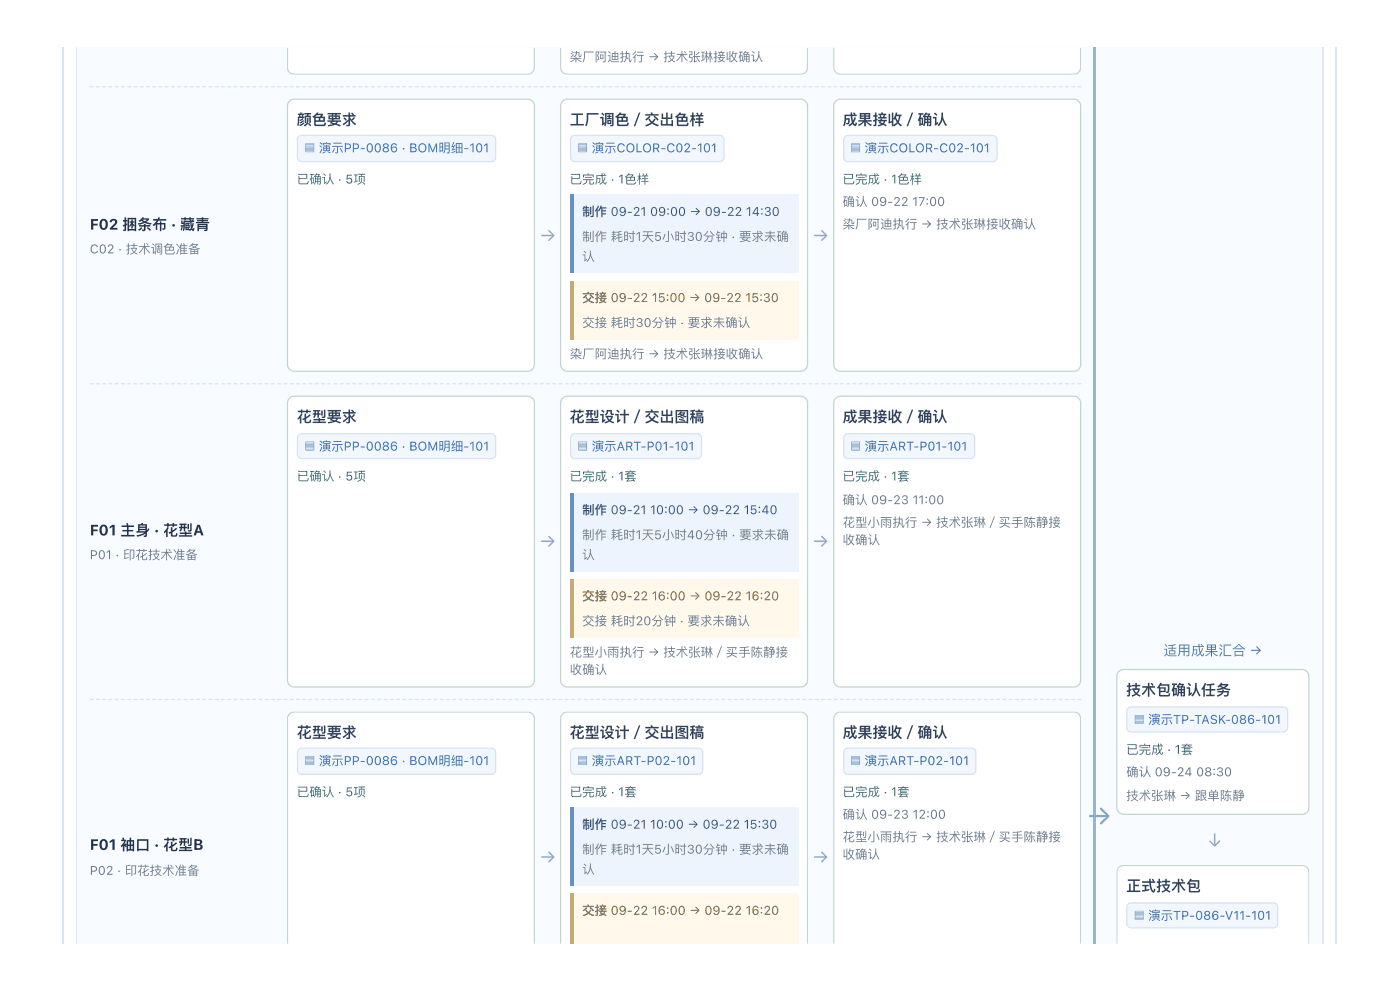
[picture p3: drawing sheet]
<svg xmlns="http://www.w3.org/2000/svg" width="297mm" height="210mm" viewBox="0 0 297 210" stroke-linecap="round" stroke-linejoin="round" font-family="sans-serif">
<path d="M13.4 10.1v190M283.5 10.1v190" fill="none" stroke="#dce5ef" stroke-width=".26"/>
<path d="M16.3 10.1v190M280.6 10.1v190" fill="none" stroke="#e0e7f0" stroke-width=".26"/>
<path d="M16.4 10.1h264.1v190h-264.1z" fill="#f8fbff"/>
<path d="M232 10.1h.6v190h-.6z" fill="#97b3d6"/>
<g fill="#d9e2ee">
<path d="M19 18.3h.8v.2h-.8zM20.4 18.3h.8v.2h-.8zM21.7 18.3h.8v.2h-.8zM23 18.3h.8v.2h-.8zM24.4 18.3h.7v.2h-.7zM25.7 18.3h.8v.2h-.8zM27 18.3h.8v.2h-.8zM28.3 18.3h.8v.2h-.8zM29.7 18.3h.8v.2h-.8zM31 18.3h.8v.2h-.8zM32.3 18.3h.8v.2h-.8zM33.6 18.3h.8v.2h-.8zM35 18.3h.8v.2h-.8zM36.3 18.3h.8v.2h-.8zM37.6 18.3h.8v.2h-.8zM38.9 18.3h.8v.2h-.8zM40.3 18.3h.8v.2h-.8zM41.6 18.3h.8v.2h-.8zM42.9 18.3h.8v.2h-.8zM44.2 18.3h.8v.2h-.8zM45.6 18.3h.8v.2h-.8zM46.9 18.3h.8v.2h-.8zM48.2 18.3h.8v.2h-.8zM49.6 18.3h.7v.2h-.7zM50.9 18.3h.8v.2h-.8zM52.2 18.3h.8v.2h-.8zM53.5 18.3h.8v.2h-.8zM54.9 18.3h.8v.2h-.8zM56.2 18.3h.8v.2h-.8zM57.5 18.3h.8v.2h-.8zM58.8 18.3h.8v.2h-.8zM60.2 18.3h.8v.2h-.8zM61.5 18.3h.8v.2h-.8zM62.8 18.3h.8v.2h-.8zM64.1 18.3h.8v.2h-.8zM65.5 18.3h.8v.2h-.8zM66.8 18.3h.8v.2h-.8zM68.1 18.3h.8v.2h-.8zM69.4 18.3h.8v.2h-.8zM70.8 18.3h.8v.2h-.8zM72.1 18.3h.8v.2h-.8zM73.4 18.3h.8v.2h-.8zM74.8 18.3h.7v.2h-.7zM76.1 18.3h.8v.2h-.8zM77.4 18.3h.8v.2h-.8zM78.7 18.3h.8v.2h-.8zM80.1 18.3h.8v.2h-.8zM81.4 18.3h.8v.2h-.8zM82.7 18.3h.8v.2h-.8zM84 18.3h.8v.2h-.8zM85.4 18.3h.8v.2h-.8zM86.7 18.3h.8v.2h-.8zM88 18.3h.8v.2h-.8zM89.3 18.3h.8v.2h-.8zM90.7 18.3h.8v.2h-.8zM92 18.3h.8v.2h-.8zM93.3 18.3h.8v.2h-.8zM94.6 18.3h.8v.2h-.8zM96 18.3h.8v.2h-.8zM97.3 18.3h.8v.2h-.8zM98.6 18.3h.8v.2h-.8zM100 18.3h.7v.2h-.7zM101.3 18.3h.8v.2h-.8zM102.6 18.3h.8v.2h-.8zM103.9 18.3h.8v.2h-.8zM105.3 18.3h.8v.2h-.8zM106.6 18.3h.8v.2h-.8zM107.9 18.3h.8v.2h-.8zM109.2 18.3h.8v.2h-.8zM110.6 18.3h.8v.2h-.8zM111.9 18.3h.8v.2h-.8zM113.2 18.3h.8v.2h-.8zM114.5 18.3h.8v.2h-.8zM115.9 18.3h.8v.2h-.8zM117.2 18.3h.8v.2h-.8zM118.5 18.3h.8v.2h-.8zM119.8 18.3h.8v.2h-.8zM121.2 18.3h.8v.2h-.8zM122.5 18.3h.8v.2h-.8zM123.8 18.3h.8v.2h-.8zM125.2 18.3h.7v.2h-.7zM126.5 18.3h.8v.2h-.8zM127.8 18.3h.8v.2h-.8zM129.1 18.3h.8v.2h-.8zM130.5 18.3h.8v.2h-.8zM131.8 18.3h.8v.2h-.8zM133.1 18.3h.8v.2h-.8zM134.4 18.3h.8v.2h-.8zM135.8 18.3h.8v.2h-.8zM137.1 18.3h.8v.2h-.8zM138.4 18.3h.8v.2h-.8zM139.7 18.3h.8v.2h-.8zM141.1 18.3h.8v.2h-.8zM142.4 18.3h.8v.2h-.8zM143.7 18.3h.8v.2h-.8zM145 18.3h.8v.2h-.8zM146.4 18.3h.8v.2h-.8zM147.7 18.3h.8v.2h-.8zM149 18.3h.8v.2h-.8zM150.4 18.3h.7v.2h-.7zM151.7 18.3h.8v.2h-.8zM153 18.3h.8v.2h-.8zM154.3 18.3h.8v.2h-.8zM155.7 18.3h.7v.2h-.7zM157 18.3h.8v.2h-.8zM158.3 18.3h.8v.2h-.8zM159.6 18.3h.8v.2h-.8zM161 18.3h.8v.2h-.8zM162.3 18.3h.8v.2h-.8zM163.6 18.3h.8v.2h-.8zM164.9 18.3h.8v.2h-.8zM166.3 18.3h.8v.2h-.8zM167.6 18.3h.8v.2h-.8zM168.9 18.3h.8v.2h-.8zM170.2 18.3h.8v.2h-.8zM171.6 18.3h.8v.2h-.8zM172.9 18.3h.8v.2h-.8zM174.2 18.3h.8v.2h-.8zM175.5 18.3h.8v.2h-.8zM176.9 18.3h.8v.2h-.8zM178.2 18.3h.8v.2h-.8zM179.5 18.3h.8v.2h-.8zM180.9 18.3h.7v.2h-.7zM182.2 18.3h.8v.2h-.8zM183.5 18.3h.8v.2h-.8zM184.8 18.3h.8v.2h-.8zM186.2 18.3h.8v.2h-.8zM187.5 18.3h.8v.2h-.8zM188.8 18.3h.8v.2h-.8zM190.1 18.3h.8v.2h-.8zM191.5 18.3h.8v.2h-.8zM192.8 18.3h.8v.2h-.8zM194.1 18.3h.8v.2h-.8zM195.4 18.3h.8v.2h-.8zM196.8 18.3h.8v.2h-.8zM198.1 18.3h.8v.2h-.8zM199.4 18.3h.8v.2h-.8zM200.7 18.3h.8v.2h-.8zM202.1 18.3h.8v.2h-.8zM203.4 18.3h.8v.2h-.8zM204.7 18.3h.8v.2h-.8zM206.1 18.3h.7v.2h-.7zM207.4 18.3h.8v.2h-.8zM208.7 18.3h.8v.2h-.8zM210 18.3h.8v.2h-.8zM211.4 18.3h.8v.2h-.8zM212.7 18.3h.8v.2h-.8zM214 18.3h.8v.2h-.8zM215.3 18.3h.8v.2h-.8zM216.7 18.3h.8v.2h-.8zM218 18.3h.8v.2h-.8zM219.3 18.3h.8v.2h-.8zM220.6 18.3h.8v.2h-.8zM222 18.3h.8v.2h-.8zM223.3 18.3h.8v.2h-.8zM224.6 18.3h.8v.2h-.8zM225.9 18.3h.8v.2h-.8zM227.3 18.3h.8v.2h-.8zM228.6 18.3h.8v.2h-.8z"/>
<path d="M19 81.2h.8v.3h-.8zM20.4 81.2h.8v.3h-.8zM21.7 81.2h.8v.3h-.8zM23 81.2h.8v.3h-.8zM24.4 81.2h.7v.3h-.7zM25.7 81.2h.8v.3h-.8zM27 81.2h.8v.3h-.8zM28.3 81.2h.8v.3h-.8zM29.7 81.2h.8v.3h-.8zM31 81.2h.8v.3h-.8zM32.3 81.2h.8v.3h-.8zM33.6 81.2h.8v.3h-.8zM35 81.2h.8v.3h-.8zM36.3 81.2h.8v.3h-.8zM37.6 81.2h.8v.3h-.8zM38.9 81.2h.8v.3h-.8zM40.3 81.2h.8v.3h-.8zM41.6 81.2h.8v.3h-.8zM42.9 81.2h.8v.3h-.8zM44.2 81.2h.8v.3h-.8zM45.6 81.2h.8v.3h-.8zM46.9 81.2h.8v.3h-.8zM48.2 81.2h.8v.3h-.8zM49.6 81.2h.7v.3h-.7zM50.9 81.2h.8v.3h-.8zM52.2 81.2h.8v.3h-.8zM53.5 81.2h.8v.3h-.8zM54.9 81.2h.8v.3h-.8zM56.2 81.2h.8v.3h-.8zM57.5 81.2h.8v.3h-.8zM58.8 81.2h.8v.3h-.8zM60.2 81.2h.8v.3h-.8zM61.5 81.2h.8v.3h-.8zM62.8 81.2h.8v.3h-.8zM64.1 81.2h.8v.3h-.8zM65.5 81.2h.8v.3h-.8zM66.8 81.2h.8v.3h-.8zM68.1 81.2h.8v.3h-.8zM69.4 81.2h.8v.3h-.8zM70.8 81.2h.8v.3h-.8zM72.1 81.2h.8v.3h-.8zM73.4 81.2h.8v.3h-.8zM74.8 81.2h.7v.3h-.7zM76.1 81.2h.8v.3h-.8zM77.4 81.2h.8v.3h-.8zM78.7 81.2h.8v.3h-.8zM80.1 81.2h.8v.3h-.8zM81.4 81.2h.8v.3h-.8zM82.7 81.2h.8v.3h-.8zM84 81.2h.8v.3h-.8zM85.4 81.2h.8v.3h-.8zM86.7 81.2h.8v.3h-.8zM88 81.2h.8v.3h-.8zM89.3 81.2h.8v.3h-.8zM90.7 81.2h.8v.3h-.8zM92 81.2h.8v.3h-.8zM93.3 81.2h.8v.3h-.8zM94.6 81.2h.8v.3h-.8zM96 81.2h.8v.3h-.8zM97.3 81.2h.8v.3h-.8zM98.6 81.2h.8v.3h-.8zM100 81.2h.7v.3h-.7zM101.3 81.2h.8v.3h-.8zM102.6 81.2h.8v.3h-.8zM103.9 81.2h.8v.3h-.8zM105.3 81.2h.8v.3h-.8zM106.6 81.2h.8v.3h-.8zM107.9 81.2h.8v.3h-.8zM109.2 81.2h.8v.3h-.8zM110.6 81.2h.8v.3h-.8zM111.9 81.2h.8v.3h-.8zM113.2 81.2h.8v.3h-.8zM114.5 81.2h.8v.3h-.8zM115.9 81.2h.8v.3h-.8zM117.2 81.2h.8v.3h-.8zM118.5 81.2h.8v.3h-.8zM119.8 81.2h.8v.3h-.8zM121.2 81.2h.8v.3h-.8zM122.5 81.2h.8v.3h-.8zM123.8 81.2h.8v.3h-.8zM125.2 81.2h.7v.3h-.7zM126.5 81.2h.8v.3h-.8zM127.8 81.2h.8v.3h-.8zM129.1 81.2h.8v.3h-.8zM130.5 81.2h.8v.3h-.8zM131.8 81.2h.8v.3h-.8zM133.1 81.2h.8v.3h-.8zM134.4 81.2h.8v.3h-.8zM135.8 81.2h.8v.3h-.8zM137.1 81.2h.8v.3h-.8zM138.4 81.2h.8v.3h-.8zM139.7 81.2h.8v.3h-.8zM141.1 81.2h.8v.3h-.8zM142.4 81.2h.8v.3h-.8zM143.7 81.2h.8v.3h-.8zM145 81.2h.8v.3h-.8zM146.4 81.2h.8v.3h-.8zM147.7 81.2h.8v.3h-.8zM149 81.2h.8v.3h-.8zM150.4 81.2h.7v.3h-.7zM151.7 81.2h.8v.3h-.8zM153 81.2h.8v.3h-.8zM154.3 81.2h.8v.3h-.8zM155.7 81.2h.7v.3h-.7zM157 81.2h.8v.3h-.8zM158.3 81.2h.8v.3h-.8zM159.6 81.2h.8v.3h-.8zM161 81.2h.8v.3h-.8zM162.3 81.2h.8v.3h-.8zM163.6 81.2h.8v.3h-.8zM164.9 81.2h.8v.3h-.8zM166.3 81.2h.8v.3h-.8zM167.6 81.2h.8v.3h-.8zM168.9 81.2h.8v.3h-.8zM170.2 81.2h.8v.3h-.8zM171.6 81.2h.8v.3h-.8zM172.9 81.2h.8v.3h-.8zM174.2 81.2h.8v.3h-.8zM175.5 81.2h.8v.3h-.8zM176.9 81.2h.8v.3h-.8zM178.2 81.2h.8v.3h-.8zM179.5 81.2h.8v.3h-.8zM180.9 81.2h.7v.3h-.7zM182.2 81.2h.8v.3h-.8zM183.5 81.2h.8v.3h-.8zM184.8 81.2h.8v.3h-.8zM186.2 81.2h.8v.3h-.8zM187.5 81.2h.8v.3h-.8zM188.8 81.2h.8v.3h-.8zM190.1 81.2h.8v.3h-.8zM191.5 81.2h.8v.3h-.8zM192.8 81.2h.8v.3h-.8zM194.1 81.2h.8v.3h-.8zM195.4 81.2h.8v.3h-.8zM196.8 81.2h.8v.3h-.8zM198.1 81.2h.8v.3h-.8zM199.4 81.2h.8v.3h-.8zM200.7 81.2h.8v.3h-.8zM202.1 81.2h.8v.3h-.8zM203.4 81.2h.8v.3h-.8zM204.7 81.2h.8v.3h-.8zM206.1 81.2h.7v.3h-.7zM207.4 81.2h.8v.3h-.8zM208.7 81.2h.8v.3h-.8zM210 81.2h.8v.3h-.8zM211.4 81.2h.8v.3h-.8zM212.7 81.2h.8v.3h-.8zM214 81.2h.8v.3h-.8zM215.3 81.2h.8v.3h-.8zM216.7 81.2h.8v.3h-.8zM218 81.2h.8v.3h-.8zM219.3 81.2h.8v.3h-.8zM220.6 81.2h.8v.3h-.8zM222 81.2h.8v.3h-.8zM223.3 81.2h.8v.3h-.8zM224.6 81.2h.8v.3h-.8zM225.9 81.2h.8v.3h-.8zM227.3 81.2h.8v.3h-.8zM228.6 81.2h.8v.3h-.8z"/>
<path d="M19 148.2h.8v.2h-.8zM20.4 148.2h.8v.2h-.8zM21.7 148.2h.8v.2h-.8zM23 148.2h.8v.2h-.8zM24.4 148.2h.7v.2h-.7zM25.7 148.2h.8v.2h-.8zM27 148.2h.8v.2h-.8zM28.3 148.2h.8v.2h-.8zM29.7 148.2h.8v.2h-.8zM31 148.2h.8v.2h-.8zM32.3 148.2h.8v.2h-.8zM33.6 148.2h.8v.2h-.8zM35 148.2h.8v.2h-.8zM36.3 148.2h.8v.2h-.8zM37.6 148.2h.8v.2h-.8zM38.9 148.2h.8v.2h-.8zM40.3 148.2h.8v.2h-.8zM41.6 148.2h.8v.2h-.8zM42.9 148.2h.8v.2h-.8zM44.2 148.2h.8v.2h-.8zM45.6 148.2h.8v.2h-.8zM46.9 148.2h.8v.2h-.8zM48.2 148.2h.8v.2h-.8zM49.6 148.2h.7v.2h-.7zM50.9 148.2h.8v.2h-.8zM52.2 148.2h.8v.2h-.8zM53.5 148.2h.8v.2h-.8zM54.9 148.2h.8v.2h-.8zM56.2 148.2h.8v.2h-.8zM57.5 148.2h.8v.2h-.8zM58.8 148.2h.8v.2h-.8zM60.2 148.2h.8v.2h-.8zM61.5 148.2h.8v.2h-.8zM62.8 148.2h.8v.2h-.8zM64.1 148.2h.8v.2h-.8zM65.5 148.2h.8v.2h-.8zM66.8 148.2h.8v.2h-.8zM68.1 148.2h.8v.2h-.8zM69.4 148.2h.8v.2h-.8zM70.8 148.2h.8v.2h-.8zM72.1 148.2h.8v.2h-.8zM73.4 148.2h.8v.2h-.8zM74.8 148.2h.7v.2h-.7zM76.1 148.2h.8v.2h-.8zM77.4 148.2h.8v.2h-.8zM78.7 148.2h.8v.2h-.8zM80.1 148.2h.8v.2h-.8zM81.4 148.2h.8v.2h-.8zM82.7 148.2h.8v.2h-.8zM84 148.2h.8v.2h-.8zM85.4 148.2h.8v.2h-.8zM86.7 148.2h.8v.2h-.8zM88 148.2h.8v.2h-.8zM89.3 148.2h.8v.2h-.8zM90.7 148.2h.8v.2h-.8zM92 148.2h.8v.2h-.8zM93.3 148.2h.8v.2h-.8zM94.6 148.2h.8v.2h-.8zM96 148.2h.8v.2h-.8zM97.3 148.2h.8v.2h-.8zM98.6 148.2h.8v.2h-.8zM100 148.2h.7v.2h-.7zM101.3 148.2h.8v.2h-.8zM102.6 148.2h.8v.2h-.8zM103.9 148.2h.8v.2h-.8zM105.3 148.2h.8v.2h-.8zM106.6 148.2h.8v.2h-.8zM107.9 148.2h.8v.2h-.8zM109.2 148.2h.8v.2h-.8zM110.6 148.2h.8v.2h-.8zM111.9 148.2h.8v.2h-.8zM113.2 148.2h.8v.2h-.8zM114.5 148.2h.8v.2h-.8zM115.9 148.2h.8v.2h-.8zM117.2 148.2h.8v.2h-.8zM118.5 148.2h.8v.2h-.8zM119.8 148.2h.8v.2h-.8zM121.2 148.2h.8v.2h-.8zM122.5 148.2h.8v.2h-.8zM123.8 148.2h.8v.2h-.8zM125.2 148.2h.7v.2h-.7zM126.5 148.2h.8v.2h-.8zM127.8 148.2h.8v.2h-.8zM129.1 148.2h.8v.2h-.8zM130.5 148.2h.8v.2h-.8zM131.8 148.2h.8v.2h-.8zM133.1 148.2h.8v.2h-.8zM134.4 148.2h.8v.2h-.8zM135.8 148.2h.8v.2h-.8zM137.1 148.2h.8v.2h-.8zM138.4 148.2h.8v.2h-.8zM139.7 148.2h.8v.2h-.8zM141.1 148.2h.8v.2h-.8zM142.4 148.2h.8v.2h-.8zM143.7 148.2h.8v.2h-.8zM145 148.2h.8v.2h-.8zM146.4 148.2h.8v.2h-.8zM147.7 148.2h.8v.2h-.8zM149 148.2h.8v.2h-.8zM150.4 148.2h.7v.2h-.7zM151.7 148.2h.8v.2h-.8zM153 148.2h.8v.2h-.8zM154.3 148.2h.8v.2h-.8zM155.7 148.2h.7v.2h-.7zM157 148.2h.8v.2h-.8zM158.3 148.2h.8v.2h-.8zM159.6 148.2h.8v.2h-.8zM161 148.2h.8v.2h-.8zM162.3 148.2h.8v.2h-.8zM163.6 148.2h.8v.2h-.8zM164.9 148.2h.8v.2h-.8zM166.3 148.2h.8v.2h-.8zM167.6 148.2h.8v.2h-.8zM168.9 148.2h.8v.2h-.8zM170.2 148.2h.8v.2h-.8zM171.6 148.2h.8v.2h-.8zM172.9 148.2h.8v.2h-.8zM174.2 148.2h.8v.2h-.8zM175.5 148.2h.8v.2h-.8zM176.9 148.2h.8v.2h-.8zM178.2 148.2h.8v.2h-.8zM179.5 148.2h.8v.2h-.8zM180.9 148.2h.7v.2h-.7zM182.2 148.2h.8v.2h-.8zM183.5 148.2h.8v.2h-.8zM184.8 148.2h.8v.2h-.8zM186.2 148.2h.8v.2h-.8zM187.5 148.2h.8v.2h-.8zM188.8 148.2h.8v.2h-.8zM190.1 148.2h.8v.2h-.8zM191.5 148.2h.8v.2h-.8zM192.8 148.2h.8v.2h-.8zM194.1 148.2h.8v.2h-.8zM195.4 148.2h.8v.2h-.8zM196.8 148.2h.8v.2h-.8zM198.1 148.2h.8v.2h-.8zM199.4 148.2h.8v.2h-.8zM200.7 148.2h.8v.2h-.8zM202.1 148.2h.8v.2h-.8zM203.4 148.2h.8v.2h-.8zM204.7 148.2h.8v.2h-.8zM206.1 148.2h.7v.2h-.7zM207.4 148.2h.8v.2h-.8zM208.7 148.2h.8v.2h-.8zM210 148.2h.8v.2h-.8zM211.4 148.2h.8v.2h-.8zM212.7 148.2h.8v.2h-.8zM214 148.2h.8v.2h-.8zM215.3 148.2h.8v.2h-.8zM216.7 148.2h.8v.2h-.8zM218 148.2h.8v.2h-.8zM219.3 148.2h.8v.2h-.8zM220.6 148.2h.8v.2h-.8zM222 148.2h.8v.2h-.8zM223.3 148.2h.8v.2h-.8zM224.6 148.2h.8v.2h-.8zM225.9 148.2h.8v.2h-.8zM227.3 148.2h.8v.2h-.8zM228.6 148.2h.8v.2h-.8z"/>
</g>
<path d="M61 10.1h52.4v4.2a1.46 1.46 0 0 1-1.5 1.4h-49.5a1.46 1.46 0 0 1-1.4-1.4z" fill="#fff"/>
<g fill="#c4d6cc">
<path d="M60.9 14.9h52.6v1h-52.6z"/>
<path d="M112.5 10.1h1v5.8h-1z"/>
<path d="M60.9 10.1h.9v5.8h-.9z"/>
</g>
<path d="M118.9 10.1h52.4v4.2a1.46 1.46 0 0 1-1.4 1.4h-49.5a1.46 1.46 0 0 1-1.5-1.4z" fill="#fff"/>
<g fill="#c4d6cc">
<path d="M118.8 14.9h52.6v1h-52.6z"/>
<path d="M170.5 10.1h.9v5.8h-.9z"/>
<path d="M118.8 10.1h1v5.8h-1z"/>
</g>
<path d="M176.9 10.1h52.4v4.2a1.46 1.46 0 0 1-1.5 1.4h-49.5a1.46 1.46 0 0 1-1.4-1.4z" fill="#fff"/>
<g fill="#c4d6cc">
<path d="M176.7 14.9h52.7v1h-52.7z"/>
<path d="M228.4 10.1h1v5.8h-1z"/>
<path d="M176.7 10.1h1v5.8h-1z"/>
</g>
<path d="M61.4 21.5l.5-.4 .5-.1h49.5a1.46 1.46 0 0 1 1.5 1.5v54.8a1.46 1.46 0 0 1-1.5 1.4h-49.5a1.46 1.46 0 0 1-1.4-1.4v-54.8l.1-.6z" fill="#fff"/>
<path d="M61.4 21.5l.5-.4 .5-.1h49.5a1.46 1.46 0 0 1 1.5 1.5v54.8a1.46 1.46 0 0 1-1.5 1.4h-49.5a1.46 1.46 0 0 1-1.4-1.4v-54.8l.1-.6z" fill="none" stroke="#c4d6cc" stroke-width=".26"/>
<path d="M63.4 29l.6-.3h40.2a.93 .93 0 0 1 1 .9v3.7a.93 .93 0 0 1-1 1h-40.2a.93 .93 0 0 1-.9-1v-3.7z" fill="#f2f6fd"/>
<path d="M63.4 29l.6-.3h40.2a.93 .93 0 0 1 1 .9v3.7a.93 .93 0 0 1-1 1h-40.2a.93 .93 0 0 1-.9-1v-3.7z" fill="none" stroke="#d6e2f3" stroke-width=".26"/>
<path d="M119.4 21.5l.4-.4 .6-.1h49.5a1.46 1.46 0 0 1 1.4 1.5v54.8a1.46 1.46 0 0 1-1.4 1.4h-49.5a1.46 1.46 0 0 1-1.5-1.4v-54.8l.1-.6z" fill="#fff"/>
<path d="M119.4 21.5l.4-.4 .6-.1h49.5a1.46 1.46 0 0 1 1.4 1.5v54.8a1.46 1.46 0 0 1-1.4 1.4h-49.5a1.46 1.46 0 0 1-1.5-1.4v-54.8l.1-.6z" fill="none" stroke="#c4d6cc" stroke-width=".26"/>
<path d="M120.9 41.3h48.4v16.6h-48.4z" fill="#edf4fd"/>
<path d="M120.9 41.3h.8v16.6h-.8z" fill="#6590c4"/>
<path d="M120.9 59.5h48.4v12.5h-48.4z" fill="#fff8eb"/>
<path d="M120.9 59.5h.8v12.5h-.8z" fill="#d4a354"/>
<path d="M121.3 29l.7-.3h30.7a.93 .93 0 0 1 .9 .9v3.7a.93 .93 0 0 1-.9 1h-30.7a.93 .93 0 0 1-1-1v-3.7z" fill="#f2f6fd"/>
<path d="M121.3 29l.7-.3h30.7a.93 .93 0 0 1 .9 .9v3.7a.93 .93 0 0 1-.9 1h-30.7a.93 .93 0 0 1-1-1v-3.7z" fill="none" stroke="#d6e2f3" stroke-width=".26"/>
<path d="M177.3 21.5l.5-.4 .5-.1h49.5a1.46 1.46 0 0 1 1.5 1.5v54.8a1.46 1.46 0 0 1-1.5 1.4h-49.5a1.46 1.46 0 0 1-1.4-1.4v-54.8l.1-.6z" fill="#fff"/>
<path d="M177.3 21.5l.5-.4 .5-.1h49.5a1.46 1.46 0 0 1 1.5 1.5v54.8a1.46 1.46 0 0 1-1.5 1.4h-49.5a1.46 1.46 0 0 1-1.4-1.4v-54.8l.1-.6z" fill="none" stroke="#c4d6cc" stroke-width=".26"/>
<path d="M179.3 29l.6-.3h30.7a.93 .93 0 0 1 .9 .9v3.7a.93 .93 0 0 1-.9 1h-30.7a.93 .93 0 0 1-.9-1v-3.7z" fill="#f2f6fd"/>
<path d="M179.3 29l.6-.3h30.7a.93 .93 0 0 1 .9 .9v3.7a.93 .93 0 0 1-.9 1h-30.7a.93 .93 0 0 1-.9-1v-3.7z" fill="none" stroke="#d6e2f3" stroke-width=".26"/>
<path d="M61.4 84.4l.5-.3 .5-.1h49.5a1.46 1.46 0 0 1 1.5 1.5v58.7a1.46 1.46 0 0 1-1.5 1.5h-49.5a1.46 1.46 0 0 1-1.4-1.5v-58.7l.1-.6z" fill="#fff"/>
<path d="M61.4 84.4l.5-.3 .5-.1h49.5a1.46 1.46 0 0 1 1.5 1.5v58.7a1.46 1.46 0 0 1-1.5 1.5h-49.5a1.46 1.46 0 0 1-1.4-1.5v-58.7l.1-.6z" fill="none" stroke="#c4d6cc" stroke-width=".26"/>
<path d="M63.4 92.2l.6-.3h40.2a.93 .93 0 0 1 1 1v3.4a.93 .93 0 0 1-1 .9h-40.2a.93 .93 0 0 1-.9-.9v-3.4z" fill="#f2f6fd"/>
<path d="M63.4 92.2l.6-.3h40.2a.93 .93 0 0 1 1 1v3.4a.93 .93 0 0 1-1 .9h-40.2a.93 .93 0 0 1-.9-.9v-3.4z" fill="none" stroke="#d6e2f3" stroke-width=".26"/>
<path d="M119.4 84.4l.4-.3 .6-.1h49.5a1.46 1.46 0 0 1 1.4 1.5v58.7a1.46 1.46 0 0 1-1.4 1.5h-49.5a1.46 1.46 0 0 1-1.5-1.5v-58.7l.1-.6z" fill="#fff"/>
<path d="M119.4 84.4l.4-.3 .6-.1h49.5a1.46 1.46 0 0 1 1.4 1.5v58.7a1.46 1.46 0 0 1-1.4 1.5h-49.5a1.46 1.46 0 0 1-1.5-1.5v-58.7l.1-.6z" fill="none" stroke="#c4d6cc" stroke-width=".26"/>
<path d="M120.9 104.5h48.4v16.7h-48.4z" fill="#edf4fd"/>
<path d="M120.9 104.5h.8v16.7h-.8z" fill="#6590c4"/>
<path d="M120.9 122.8h48.4v12.4h-48.4z" fill="#fff8eb"/>
<path d="M120.9 122.8h.8v12.4h-.8z" fill="#d4a354"/>
<path d="M121.3 92.2l.7-.3h25.9a.93 .93 0 0 1 .9 1v3.4a.93 .93 0 0 1-.9 .9h-25.9a.93 .93 0 0 1-1-.9v-3.4z" fill="#f2f6fd"/>
<path d="M121.3 92.2l.7-.3h25.9a.93 .93 0 0 1 .9 1v3.4a.93 .93 0 0 1-.9 .9h-25.9a.93 .93 0 0 1-1-.9v-3.4z" fill="none" stroke="#d6e2f3" stroke-width=".26"/>
<path d="M177.3 84.4l.5-.3 .5-.1h49.5a1.46 1.46 0 0 1 1.5 1.5v58.7a1.46 1.46 0 0 1-1.5 1.5h-49.5a1.46 1.46 0 0 1-1.4-1.5v-58.7l.1-.6z" fill="#fff"/>
<path d="M177.3 84.4l.5-.3 .5-.1h49.5a1.46 1.46 0 0 1 1.5 1.5v58.7a1.46 1.46 0 0 1-1.5 1.5h-49.5a1.46 1.46 0 0 1-1.4-1.5v-58.7l.1-.6z" fill="none" stroke="#c4d6cc" stroke-width=".26"/>
<path d="M179.3 92.2l.6-.3h25.9a.93 .93 0 0 1 1 1v3.4a.93 .93 0 0 1-1 .9h-25.9a.93 .93 0 0 1-.9-.9v-3.4z" fill="#f2f6fd"/>
<path d="M179.3 92.2l.6-.3h25.9a.93 .93 0 0 1 1 1v3.4a.93 .93 0 0 1-1 .9h-25.9a.93 .93 0 0 1-.9-.9v-3.4z" fill="none" stroke="#d6e2f3" stroke-width=".26"/>
<path d="M61.4 151.4l.5-.3 .5-.2h49.5a1.46 1.46 0 0 1 1.5 1.5v47.7h-52.4v-47.7l.1-.6z" fill="#fff"/>
<g fill="#c4d6cc">
<path d="M60.9 150.8h52.6v1h-52.6z"/>
<path d="M112.5 150.8h1v49.3h-1z"/>
<path d="M60.9 150.8h.9v49.3h-.9z"/>
</g>
<path d="M63.4 158.9l.6-.3h40.2a.93 .93 0 0 1 1 .9v3.7a.93 .93 0 0 1-1 1h-40.2a.93 .93 0 0 1-.9-1v-3.7z" fill="#f2f6fd"/>
<path d="M63.4 158.9l.6-.3h40.2a.93 .93 0 0 1 1 .9v3.7a.93 .93 0 0 1-1 1h-40.2a.93 .93 0 0 1-.9-1v-3.7z" fill="none" stroke="#d6e2f3" stroke-width=".26"/>
<path d="M119.4 151.4l.4-.3 .6-.2h49.5a1.46 1.46 0 0 1 1.4 1.5v47.7h-52.4v-47.7l.1-.6z" fill="#fff"/>
<g fill="#c4d6cc">
<path d="M118.8 150.8h52.6v1h-52.6z"/>
<path d="M170.5 150.8h.9v49.3h-.9z"/>
<path d="M118.8 150.8h1v49.3h-1z"/>
</g>
<path d="M120.9 171.2h48.4v16.7h-48.4z" fill="#edf4fd"/>
<path d="M120.9 171.2h.8v16.7h-.8z" fill="#6590c4"/>
<path d="M120.9 189.4h48.4v10.7h-48.4z" fill="#fff8eb"/>
<path d="M120.9 189.4h.8v10.7h-.8z" fill="#d4a354"/>
<path d="M121.3 158.9l.7-.3h26.2a.93 .93 0 0 1 .9 .9v3.7a.93 .93 0 0 1-.9 1h-26.2a.93 .93 0 0 1-1-1v-3.7z" fill="#f2f6fd"/>
<path d="M121.3 158.9l.7-.3h26.2a.93 .93 0 0 1 .9 .9v3.7a.93 .93 0 0 1-.9 1h-26.2a.93 .93 0 0 1-1-1v-3.7z" fill="none" stroke="#d6e2f3" stroke-width=".26"/>
<path d="M177.3 151.4l.5-.3 .5-.2h49.5a1.46 1.46 0 0 1 1.5 1.5v47.7h-52.4v-47.7l.1-.6z" fill="#fff"/>
<g fill="#c4d6cc">
<path d="M176.7 150.8h52.7v1h-52.7z"/>
<path d="M228.4 150.8h1v49.3h-1z"/>
<path d="M176.7 150.8h1v49.3h-1z"/>
</g>
<path d="M179.3 158.9l.6-.3h26.2a.93 .93 0 0 1 .9 .9v3.7a.93 .93 0 0 1-.9 1h-26.2a.93 .93 0 0 1-.9-1v-3.7z" fill="#f2f6fd"/>
<path d="M179.3 158.9l.6-.3h26.2a.93 .93 0 0 1 .9 .9v3.7a.93 .93 0 0 1-.9 1h-26.2a.93 .93 0 0 1-.9-1v-3.7z" fill="none" stroke="#d6e2f3" stroke-width=".26"/>
<path d="M237.4 142.4l.4-.3 .6-.2h37.8a1.46 1.46 0 0 1 1.5 1.5v27.8a1.46 1.46 0 0 1-1.5 1.4h-37.8a1.46 1.46 0 0 1-1.5-1.4v-27.8l.1-.6z" fill="#fff"/>
<path d="M237.4 142.4l.4-.3 .6-.2h37.8a1.46 1.46 0 0 1 1.5 1.5v27.8a1.46 1.46 0 0 1-1.5 1.4h-37.8a1.46 1.46 0 0 1-1.5-1.4v-27.8l.1-.6z" fill="none" stroke="#c4d6cc" stroke-width=".26"/>
<path d="M239.3 150.2l.7-.3h32.3a.93 .93 0 0 1 .9 .9v3.5a.93 .93 0 0 1-.9 .9h-32.3a.93 .93 0 0 1-.9-.9v-3.5z" fill="#f2f6fd"/>
<path d="M239.3 150.2l.7-.3h32.3a.93 .93 0 0 1 .9 .9v3.5a.93 .93 0 0 1-.9 .9h-32.3a.93 .93 0 0 1-.9-.9v-3.5z" fill="none" stroke="#d6e2f3" stroke-width=".26"/>
<path d="M237.4 183.9l.4-.3 .6-.1h37.8a1.46 1.46 0 0 1 1.5 1.4v15.2h-40.8v-15.2l.1-.5z" fill="#fff"/>
<g fill="#c4d6cc">
<path d="M236.8 183.4h41v.9h-41z"/>
<path d="M276.8 183.4h1v16.7h-1z"/>
<path d="M236.8 183.4h1v16.7h-1z"/>
</g>
<path d="M239.3 191.7l.7-.3h30.1a.93 .93 0 0 1 1 1v3.4a.93 .93 0 0 1-1 .9h-30.1a.93 .93 0 0 1-.9-.9v-3.4z" fill="#f2f6fd"/>
<path d="M239.3 191.7l.7-.3h30.1a.93 .93 0 0 1 1 1v3.4a.93 .93 0 0 1-1 .9h-30.1a.93 .93 0 0 1-.9-.9v-3.4z" fill="none" stroke="#d6e2f3" stroke-width=".26"/>
<text font-size="6.1" fill="#86a2c7" x="230.5" y="175.2">→</text>
<g font-size="4" fill="#8da5c4">
<text x="114.4" y="51.3">→</text>
<text x="172.3" y="51.3">→</text>
<text x="114.4" y="116.2">→</text>
<text x="172.3" y="116.2">→</text>
<text x="256.3" y="176.3" transform="rotate(90 256.3 176.3)">→</text>
<text x="114.4" y="183.1">→</text>
<text x="172.3" y="183.1">→</text>
</g>
<g font-size="3.2" fill="#30415b">
<text x="63" y="26.5">颜色要求</text>
<text x="120.9" y="26.5">工厂调色／交出色样</text>
<text x="178.7" y="26.5">成果接收／确认</text>
<text x="63" y="89.4">花型要求</text>
<text x="120.9" y="89.4">花型设计／交出图稿</text>
<text x="178.7" y="89.4">成果接收／确认</text>
<text x="238.9" y="147.4">技术包确认任务</text>
<text x="63" y="156.4">花型要求</text>
<text x="120.9" y="156.4">花型设计／交出图稿</text>
<text x="178.7" y="156.4">成果接收／确认</text>
<text x="238.9" y="188.9">正式技术包</text>
</g>
<g font-size="3.2" fill="#24334b">
<text x="19" y="48.7">F02 捆条布 · 藏青</text>
<text x="19" y="113.5">F01 主身 · 花型A</text>
<text x="19" y="180.2">F01 袖口 · 花型B</text>
</g>
<text font-size="2.9" fill="#4e77a6" x="246.8" y="138.9">适用成果汇合 →</text>
<g font-size="2.6" fill="#6e7c90">
<text x="120.9" y="13">染厂阿迪执行 → 技术张琳接收确认</text>
<text x="178.7" y="43.7">确认 09-22</text>
<text x="193.5" y="43.7">17:00</text>
<text x="123.5" y="51.1">制作 耗时1天5小时30分钟 · 要求未确</text>
<text x="178.7" y="48.4">染厂阿迪执行 → 技术张琳接收确认</text>
<text x="123.5" y="55.3">认</text>
<text x="123.5" y="69.3">交接 耗时30分钟 · 要求未确认</text>
<text x="120.9" y="75.9">染厂阿迪执行 → 技术张琳接收确认</text>
<text x="178.7" y="106.9">确认 09-23</text>
<text x="193.6" y="106.9">11:00</text>
<text x="178.7" y="111.7">花型小雨执行 → 技术张琳／买手陈静接</text>
<text x="123.5" y="114.3">制作 耗时1天5小时40分钟 · 要求未确</text>
<text x="123.5" y="118.5">认</text>
<text x="178.7" y="115.4">收确认</text>
<text x="123.5" y="132.6">交接 耗时20分钟 · 要求未确认</text>
<text x="120.9" y="139.2">花型小雨执行 → 技术张琳／买手陈静接</text>
<text x="120.9" y="142.9">收确认</text>
<text x="178.7" y="173.6">确认 09-23</text>
<text x="193.6" y="173.6">12:00</text>
<text x="238.9" y="169.6">技术张琳 → 跟单陈静</text>
<text x="178.7" y="178.3">花型小雨执行 → 技术张琳／买手陈静接</text>
<text x="123.5" y="181">制作 耗时1天5小时30分钟 · 要求未确</text>
<text x="123.5" y="185.2">认</text>
<text x="178.7" y="182">收确认</text>
</g>
<g font-size="2.6" fill="#306dc1">
<text x="64.6" y="32.3">▤ 演示PP-0086 · BOM明细-101</text>
<text x="122.4" y="32.3">▤ 演示COLOR-C02-101</text>
<text x="180.3" y="32.3">▤ 演示COLOR-C02-101</text>
<text x="64.6" y="95.5">▤ 演示PP-0086 · BOM明细-101</text>
<text x="122.4" y="95.5">▤ 演示ART-P01-101</text>
<text x="180.3" y="95.5">▤ 演示ART-P01-101</text>
<text x="240.5" y="153.5">▤ 演示TP-TASK-086-101</text>
<text x="64.6" y="162.2">▤ 演示PP-0086 · BOM明细-101</text>
<text x="122.4" y="162.2">▤ 演示ART-P02-101</text>
<text x="180.3" y="162.2">▤ 演示ART-P02-101</text>
<text x="240.5" y="195">▤ 演示TP-086-V11-101</text>
</g>
<g font-size="2.6" fill="#397962">
<text x="63" y="38.9">已确认 · 5项</text>
<text x="120.9" y="38.9">已完成 · 1色样</text>
<text x="178.7" y="38.9">已完成 · 1色样</text>
<text x="63" y="101.9">已确认 · 5项</text>
<text x="120.9" y="101.9">已完成 · 1套</text>
<text x="178.7" y="101.9">已完成 · 1套</text>
<text x="238.9" y="159.8">已完成 · 1套</text>
<text x="63" y="168.8">已确认 · 5项</text>
<text x="120.9" y="168.8">已完成 · 1套</text>
<text x="178.7" y="168.8">已完成 · 1套</text>
</g>
<g font-size="2.6" fill="#3b5c83">
<text x="123.5" y="45.8">制作 09-21</text>
<text x="137.9" y="45.8">09:00 → 09-22</text>
<text x="158.2" y="45.8">14:30</text>
<text x="123.5" y="109">制作 09-21</text>
<text x="137.9" y="109">10:00 → 09-22</text>
<text x="157.8" y="109">15:40</text>
<text x="123.5" y="175.7">制作 09-21</text>
<text x="137.9" y="175.7">10:00 → 09-22</text>
<text x="157.8" y="175.7">15:30</text>
</g>
<g font-size="2.6" fill="#6d7c90">
<text x="19" y="53.7">C02 · 技术调色准备</text>
<text x="19" y="118.5">P01 · 印花技术准备</text>
<text x="19" y="185.5">P02 · 印花技术准备</text>
</g>
<g font-size="2.6" fill="#836231">
<text x="123.5" y="64">交接 09-22</text>
<text x="138.3" y="64">15:00 → 09-22</text>
<text x="158.1" y="64">15:30</text>
<text x="123.5" y="127.3">交接 09-22</text>
<text x="138.3" y="127.3">16:00 → 09-22</text>
<text x="158.2" y="127.3">16:20</text>
<text x="123.5" y="193.9">交接 09-22</text>
<text x="138.3" y="193.9">16:00 → 09-22</text>
<text x="158.2" y="193.9">16:20</text>
</g>
<g font-size="2.6" fill="#627a98">
<text x="238.9" y="164.6">确认 09-24</text>
<text x="253.8" y="164.6">08:30</text>
</g>
</svg>
